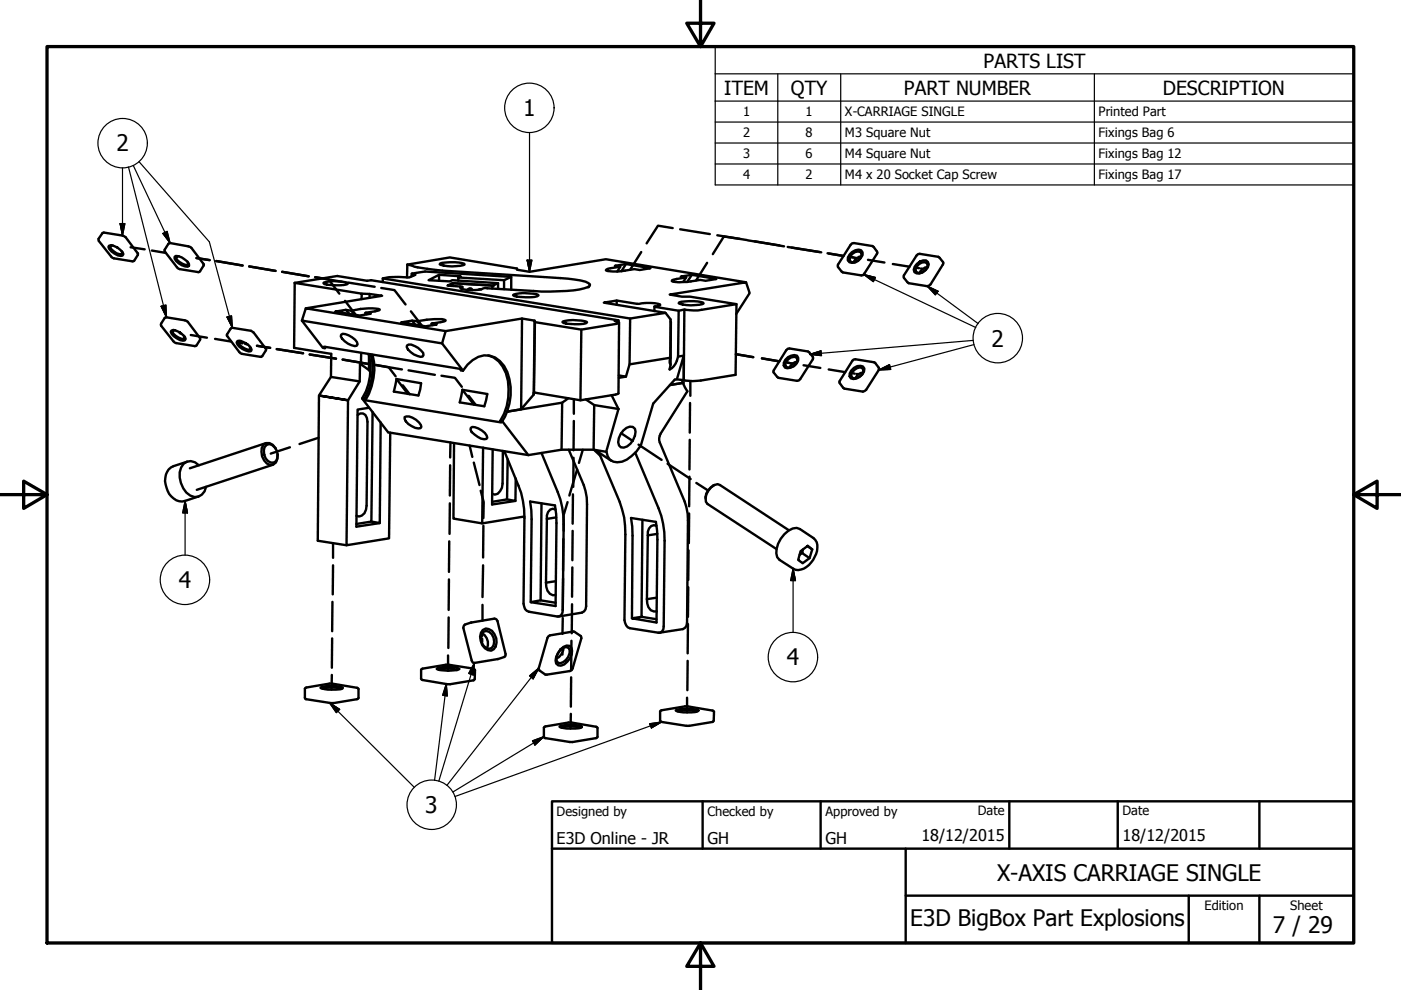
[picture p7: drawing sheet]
<svg xmlns="http://www.w3.org/2000/svg" width="297mm" height="210mm" viewBox="0 0 297 210" stroke-linecap="round" stroke-linejoin="round" font-family="sans-serif">
<!-- layer: Tweak Trail (ISO) -->
<g fill="none" stroke="#000" stroke-width=".51">
<path d="M27.7 52.4l3 .5M32.2 53.1l3 .5M41.7 54.7l2.7 .5M45.8 55.3l5.6 1M52.8 56.5l5.6 .9M59.8 57.6l5.7 1M66.8 58.8l5.7 .9M66.9 58.8l2.8 .4 2.2 3.1M73.9 59.9l5.5 .9M136 53.4l-2.4 3.8M142.6 48.4l-3.1-.5-2.4 3.7M144.2 48.6l6.3 1"/>
<path d="M149.9 55.7l-2.3 3.8M152.1 49.9l6.3 1M156.8 50.6l-3.3-.5-2.4 3.8M158.6 51l6.7 1M160 51.2l6.2 1M167 52.4l6.8 1M167.8 52.5l6.3 1M175.5 53.7l3.3 .6-3.1-.5M180.9 54.6l-.4-.1 .7 .1M181.2 54.6l.4 .1M181.7 54.7l.7 .1M184 55.1l3.5 .6"/>
<path d="M189.3 56l3.5 .6M194.5 56.8l.4 .1M195.3 56.9l.3 .1M38.1 70.6h.1M38.3 70.6l.1 .1M40.4 71l3.5 .6M45.6 71.9l3.4 .5M51 72.7l.4 .1M51.9 72.9l.6 .1-.2-.1M52.1 72.9h.1M54.5 73.3l2.8 .5M58.7 74l5.6 .9"/>
<path d="M65.7 75.2l5.5 .8M72.6 76.2l5.6 1M73.2 63.8l2.2 3M80.8 61.1l2.8 .4 2.4 3.1M85.2 78.3l-5.6-.9 2.8 .5 1.5 1.9M86.6 78.5l5.6 1M87.1 66l2.4 3.1M93.6 79.7l2.9 .4 1.4 1.9M156 75.1l3.7 .6M161.5 76l3.7 .6M167.3 76.9h-.4l.6 .1M167.6 77l.4 .1"/>
<path d="M168.1 77.1l.6 .1M170.4 77.4l3.5 .6M175.7 78.3l3.5 .6M180.9 79.2h.3M181.6 79.3h.4M61.5 94.8l-4.1 1.4M67.6 92.8l-4.1 1.3M85.4 81.7l1.5 1.9M95.4 98.7v6.4M95.5 93.8l-.1 3.2M99.4 83.9l1.4 1.9M99.6 94.5l.5 2.4"/>
<path d="M100.5 98.1l1.2 4.7M121.6 97.1l-.1 6.1M121.7 84.6v3.1M121.7 89.3l-.1 6.2M122.4 99.5l-1.7 5.6M123.6 95.3l-.9 2.8M131.7 91.9l2.5 1.6M135.4 94.3l4.9 3.2M141.5 98.3l4.9 3.3M146.2 93.3v6.2M146.3 85.4l-.1 6.3M146.4 80.8v3.1"/>
<path d="M70.6 115.2v3.1M70.6 119.9l-.1 6.1M95.2 114.8v6.5M95.4 106.7l-.1 6.5M101.9 104l.7 2.5-.1 3.3M102.4 119.9l-.1 6.7M102.5 111.5l-.1 6.7M119.4 114.3v6.6M120.3 106.5l-.8 2.7v3.4M121.4 112.6l-.1 6.2M121.5 104.8l-.1 6.2M146 116.7l-.1 6.3"/>
<path d="M146.1 108.9l-.1 6.3M146.2 101.1l-.1 6.3M147.6 102.4l2.5 1.6M70.4 135.4v6.2M70.5 127.6l-.1 6.2M95 139v3.2M95.1 130.9v6.5M95.2 122.8l-.1 6.5M102.2 134.2v.6M102.2 135.4v.7M102.3 128.2v3.4M119.3 137.4v.5"/>
<path d="M119.3 138.3v.5M119.3 131v3.4M119.4 122.7l-.1 6.7M121.2 135.9l-.1 6.2M121.3 128.1l-.1 6.2M121.3 120.3v6.2M145.9 132.3l-.1 6.2M145.9 124.5v6.3M70.4 143.1l-.1 3.1M121 151.4v3.1M121.1 143.6l-.1 6.2M145.7 147.9v3.1"/>
<path d="M145.8 140.1l-.1 6.2"/>
</g>
<!-- layer: Visible (ISO) -->
<g fill="none" stroke="#000" stroke-width=".51">
<path d="M21.7 49.4l.3-.1 4 .6 .6 .4 2.7 3.5-.9 1.5-.3 .1-4.3-.8-2.8-3.5-.1-.5zM23.1 52.1a2.96 2.96 0 0 1 2.9 1.3l.2 .5-.2 .3a3.2 3.2 0 0 1-3-1.8zM23.9 52l-.4 .1-.1 .3a2.73 2.73 0 0 0 2.4 1.5l.2-.3-.2-.4M35.9 51.5l4 .7 .7 .3 2.6 3.5-.8 1.5-.4 .2-4.2-.8-2.9-3.7zM37 54.5l.3-.2a3.4 3.4 0 0 1 2.8 1.7v.4l-.3 .2a3.4 3.4 0 0 1-2.8-1.8zM37.9 54.3l-.4 .1-.2 .2a2.73 2.73 0 0 0 2.5 1.6l.1-.3-.1-.4M62.5 60l-.1 13.8 7.8 1.2v4.9l-2.6 4-.2 30.8 6.1 .9M62.5 60l9-1.5 6.4 1 .8-.1 52.4 8.5v.3M62.5 60l14.2 2.3-.1 1.1M68.6 59.9a9.3 9.3 0 0 1 5.1 .1l.1 .1a8.6 8.6 0 0 1-5 .1l-.2-.2zM81.2 59l1.3-.2h4.2l1.4-.5-.8-.3 2.8-.4 18.3 1.1v2.7M81.2 59.8v-.8l52.4 8.5-.1 9.8-.8 2.6-1.5-.3"/>
<path d="M86.4 56.1l9-1.5 14.2 2.3v.3l2.7 .4 16.2-2.6 29.7 4.9-16.2 2.6 2.6 .4h1.7l9.8 1.6-8.1 1.3h-.9a7.9 7.9 0 0 0-3.2 .1l-5.2-.9 1.3-.3v-.1a12 12 0 0 0-4.9-.2l-4.4-.7-2.7 .5 13.1 2.1-7.5 1.2M86.4 56.1a29.8 29.8 0 0 0 7.4 1.3l26.7 1.7a9.5 9.5 0 0 1 4.6 1.2l-.1 .3a13.4 13.4 0 0 1-6.6 1.2h-3.6l-11.9-.7a8 8 0 0 1-5.2 .1l-.1-.1 .4-.3-3.1-.2 1-.6 8.6 .6 1.1-.6-9.7-.6-.5 .3-4.5-.3 2.2-1.1 4.6 .3-.5 .2 9.7 .6 1.5-.7M86.4 56.1l-.1 2.7M87.3 58l-.1 .6M87.6 58.2v.3M93.1 58.3v1.2M93.3 55.9l3.1-.3 1.6 .2 .4 .1 .1 .2a8.6 8.6 0 0 1-5.3-.1zM97.2 58.8v.7M106.9 59.4v1.9M128.5 57.2l.3-.2 2.7-.4-1.1-.2 2.3-.4 5.2 .9-2.3 .3-1.1-.1-3.6 .5-2.2-.2-.2-.1zM131.5 56.6l-.6 1M132.7 56l-.9 1.5"/>
<path d="M142.5 59.4l3-.6-1.2-.2 2.4-.3 5.2 .9-2.3 .3-1.1-.2-2.8 .5-1.7 .1-1.3-.2-.3-.1zM145.5 58.8l-.7 1M146.7 58.3l-1 1.4M158.2 59.9l.7 2.2-2.8 4.5M180.7 53.4l.7-.3 .7-.2 .5 .2 .3 .4a2.16 2.16 0 0 1-2.8 2.1l-.3-.4v-.6zM180.7 51.6l.3-.1 4 .7 1.1 1.4-3.1 4.7-.4 .1-3.9-.6-1-1.2v-.5zM180.7 53.8a1.23 1.23 0 0 1 2 0 1.92 1.92 0 0 1-2.1 1.8l-.4-.3-.1-.4 .2-.6zM182.6 54.3a2.49 2.49 0 0 0-1.6 1.3M194.3 54.2l.3-.3 .4-.1 3.9 .7 1.1 1.1-.1 .5-2.6 4.2-.3 .3-.4 .1-3.9-.7-1.1-1.1v-.5zM194.4 56a1.63 1.63 0 0 1 2.3-.5 1.72 1.72 0 0 1-1.1 2.3l-.7 .2-.6-.1-.4-.2-.2-.5 .2-.6zM194.4 56.5a1.7 1.7 0 0 1 2.1-.8 1.63 1.63 0 0 1-2 2.1l-.3-.3-.1-.4zM196.6 56.6a2.49 2.49 0 0 0-1.7 1.3"/>
<path d="M34.9 67.4l.4-.1 3.9 .6 .6 .3 2.7 3.5-.8 1.6-.4 .1-4.3-.8-2.8-3.5v-.5zM36.4 70.1a2.66 2.66 0 0 1 2.3 .9l.7 .9-.2 .3a3.2 3.2 0 0 1-3-1.9zM37.1 70l-.4 .1-.1 .2a2.73 2.73 0 0 0 2.4 1.6l.2-.3-.2-.4M49.1 69.5l4.1 .6 .6 .4 2.7 3.5-.9 1.5-.4 .2-4.2-.8-2.9-3.7zM50.4 72.3a3.2 3.2 0 0 1 2.9 1.8l-.1 .4a3.2 3.2 0 0 1-3-1.9zM51.1 72.3l-.4 .1-.2 .2a2.73 2.73 0 0 0 2.5 1.5l.1-.2-.1-.4M64 68l4.5 5.8h.4l-.2-.3 28.8 4.7 .2 .3 .5 .1M64.8 65.4l-.8 2.6 29.7 4.8M69 73.6l-.1 .2M70.2 79.9l6.1 1M71.1 66.1l2.2-.4 1.2 .2 3.6-.5h1.7l.7 .2-.4 .3-2.6 .4 1.1 .2-2.3 .4zM72.3 71a2.18 2.18 0 0 1 2.4 .5l1 1.1 .1 .4-.2 .3a3.7 3.7 0 0 1-3.3-2z"/>
<path d="M73.3 65.7l.7 .8M74.5 65.9l.6 .8M76.5 77.3l1.7 1.2M76.6 74.8l-.1 2.5h-.2v3.6l-2.5 4-.3 30.7 9-1.5 .2-22.4M76.7 62.3l4.3 .4-16.2 2.7 29.7 4.8 16.2-2.7 2.6 .5 .1 .3 9.9 1.6 7.8-1.3 .2-.2-.2-.2-.8-.2 .8-.1M77.5 66.3l.2 .3M78.2 75.1a12.3 12.3 0 0 1-1.4 9.4M78.2 78.5l.3 .5M78.2 75.3v3.2M78.4 62.3v.9M78.6 75.2a12.2 12.2 0 0 1-1.4 9.4M79 75.2a12.9 12.9 0 0 1-1.5 9.7"/>
<path d="M85 68.4l2.4-.4 1.1 .1 3.6-.4a3.7 3.7 0 0 1 2.4 .2l-.4 .3-2.6 .4 1.1 .2-2.4 .4zM86.3 73.3l.3-.2a4.1 4.1 0 0 1 3.1 1.7l.1 .5-.2 .3a3.6 3.6 0 0 1-3.4-2zM87.4 68l.6 .8M88.5 68.1l.7 .9M91.5 68.6l.2 .3M94.5 70.2l-.8 2.6 4.5 5.8M95.8 60.6l.1-.6 8.6 .6-.2 .6M98 60.9v.4M98.2 78.6a6.6 6.6 0 0 1 4.4-3.3 5.5 5.5 0 0 1 5.4 5.1 11.9 11.9 0 0 1-.5 6.9M99.1 61.5a.62 .62 0 0 1 1 0M102.1 61.3l-.6 .1M103.5 75.3a5.5 5.5 0 0 1 3.8 3.8 12.3 12.3 0 0 1-1.3 10.2"/>
<path d="M105.6 60v1.2M108.8 62.6a8.5 8.5 0 0 1 5.3-.1l.1 .1a9.1 9.1 0 0 1-5.2 .2zM110.7 67.5l-.2 19.3 2.7-3.1M113.3 68l-.1 15.7v-.5M113.4 68.3l-.2 14.9 9.9 1.7M119.3 68.2a9.3 9.3 0 0 1 5.1 0l.1 .2a8.5 8.5 0 0 1-5 .1l-.2-.2zM130.7 63.7v.9M131.3 68.4l-.2 15-.6 .3-7.4 1.2 .2-15M132.7 79.9l-1.5 .2M138.7 65v.9M141.1 66.3l1.1 1.4-.1 8.2M142.1 75.9l-8.6 1.4"/>
<path d="M142.2 68.1v9.3M143.9 65.9l-.1 9.7M144 64.1l3.1-.2 1.6 .1 .4 .2 .1 .2a8.6 8.6 0 0 1-5.3-.1zM145 75.4l-1.2 .2a3.7 3.7 0 0 1-1.8 2.7l.2-1a1.26 1.26 0 0 1-.1-1.4M145.1 65.6l-.1 15v-5.2l-1.5 5M156.1 64.5l-.1 15-8.2 1.2-.9 .1-3.8-.3-4.6 5.1-2.7 9a8.9 8.9 0 0 1-3.9 3.3 2.4 2.4 0 0 1-3.4-2.1l-2.6-.5h-6.8l-7.1 1.2-29.7-4.8-5.5-7.2 .4 .1M166.7 74.3l.3-.4h.4l3.9 .6 1 1.2v.5l-2.9 4.5h-.4l-4-.6-1-1.1 .1-.5zM167.1 75.7l1.3-.4 .6 .1a1.5 1.5 0 0 1-.7 2.2l-1.4 .5-.5-.2a1.5 1.5 0 0 1 .7-2.2zM167.1 76.2l.6-.4 1.1-.1a1.21 1.21 0 0 1-.6 1.9l-1.2 .3-.4-.2-.1-.4 .2-.6zM169 76.7a2.16 2.16 0 0 0-1.6 1.2M180.5 78.6a2.05 2.05 0 0 1 2.4-.9 1.43 1.43 0 0 1-.6 2.2l-.7 .3-.6 .2-.6-.2-.3-.4v-.6zM181 76.2h.4l3.9 .6 1 1.1v.6l-2.7 4.1-.7 .4-3.9-.6-1.1-1.4z"/>
<path d="M181.1 78.5l1.2-.6 .5 .1 .3 .4a1.92 1.92 0 0 1-2.1 1.8l-.4-.2-.1-.5 .2-.5zM183 79a1.87 1.87 0 0 0-1.6 1.2M39.7 97.9l-2.9 .9a3.4 3.4 0 0 0-1.5 4.6 3.4 3.4 0 0 0 3.9 2.8l2.9-.9M42.2 98.7a2.27 2.27 0 0 0-2.6-.8 2.27 2.27 0 0 0-1.5 2.2 4.8 4.8 0 0 0 3.1 5.3 2.37 2.37 0 0 0 2.5-2.2M56.4 94l-16.1 5.3M56.5 94.3a1.62 1.62 0 0 1 2.2 1.2 1.91 1.91 0 0 1-.7 2.6 2.05 2.05 0 0 1-2.1-2.6l.2-.7zM57.9 98.5l-16.2 5.4M58.5 95.2a1.78 1.78 0 0 0-2.6-.9 2.95 2.95 0 0 0 1.4 4.3 1.65 1.65 0 0 0 1.6-2.2v-.1M73.8 84.9l-6.2-1 6.2 1M75.8 88l.6-.3h.6l.5 .3 .3 .6 .1 .8-.2 17.8a2.04 2.04 0 0 1-1.6 2.3l-.5-.1M77.2 84.6l.3 .3 28.8 4.7-.3-.3M78.2 86.5l-2.4 .3-.2 24.9 4.9-.8"/>
<path d="M79 87.3l-.3 23.3-3.1 .5M80.7 89.6l-.2 21.3-1.8-.3M84.1 80.4l5.2 .9-.6 2.6-5.2-.9zM84.1 80.4l2.4 3.1M85.8 88.4a3.1 3.1 0 0 1 3.5 2.1l-.1 .3a3.6 3.6 0 0 1-3.4-2zM96.3 94l-.2 16 6.1 1M98 82.6l5.3 .9-.6 2.6-5.2-.8zM98 82.6l2.5 3.2M99.8 90.7a2.18 2.18 0 0 1 2.4 .6l.6 .5 .5 1a1.41 1.41 0 0 1-2-.2l-1.3-1-.2-.5zM102.4 94.9l-.2 16.1 9-1.5M104.5 95.3l-.2 11.7 5-.8M106 89.3h.5"/>
<path d="M106.5 89.3l5.5 7.2M106.6 95.6v6.9a2.3 2.3 0 0 1-1.7 2.4l-.6-.2M106.9 95.7l3 7.3a17.7 17.7 0 0 1 1.3 6.8l-.2 18.2a1.61 1.61 0 0 0 1.1 1.7l6.1 1a1.14 1.14 0 0 0 1.1-1.4l.2-18.1a17.7 17.7 0 0 0-1.3-6.9l-3.4-8.3M107.5 87.3l-1 2M107.6 97.4l-.1 8.5-3.2 .5M110.5 86.8l-3 .5M119.2 85.4l-.1 9.9M120.5 84.4l-1.3 1-11.7 1.9M120.6 95.3l3.2 7.5 .6 2.6-.1 23.2-.2 .6-.3 .4-.4 .3-5 .8M124.2 84.7l1.8 1.2 5.1 .8M125.9 95.3l1.4 1.3 4.1 9.8a16.8 16.8 0 0 1 1.2 6.9l-.2 18.2a1.81 1.81 0 0 0 1.1 1.7l6.1 .9a1.12 1.12 0 0 0 1.1-1.3l.2-18.1a17.7 17.7 0 0 0-1.3-6.9l-4.9-11.8M126 85.9l-.1 9.4"/>
<path d="M126.2 95.4l3.4 2.3M129.7 83.8l1.4 2.9M131.1 86.7l-2.6 9.1M132.1 91.3a1.57 1.57 0 0 1 2.5-.4 3.5 3.5 0 0 1-2.3 4l-.7-.1a2 2 0 0 1 0-2.8zM144.6 80.6l1.1 2.4-5.6 8.9a2.18 2.18 0 0 0-.2 1.9l5.3 12.5 .6 2.6 .1 1.5-.2 21.6-.2 .7-.3 .4-.4 .3-5 .7M144.8 81.2l-2.8 .4M109.3 101.4v4.8l-1.8-.3M114.8 106.7l-.2 20.6 3.2 .5M116 110l-.2 13.5M117.8 108l-.6-.1a1.75 1.75 0 0 0-1.2 2.1M117.9 109.7l-1.9 .3M136.2 110.2l-.2 20.6 3.2 .5"/>
<path d="M137.4 113.5l-.2 13.5M139.2 111.5a1.34 1.34 0 0 0-1.8 1.2v.8M139.4 113.2l-2 .3M151.4 102.8a3.1 3.1 0 0 0-1.8 2.9M166.3 113.3a2.76 2.76 0 0 1 3.3-1.1l2.9 1.9a2.99 2.99 0 0 1 .2 4 4.1 4.1 0 0 1-4 2.7l-3.4-2.1a2.85 2.85 0 0 1-.3-3.4l.5-1.1zM167.3 112.4l-14.6-9.6a2 2 0 0 0-2.5 1.2 2.3 2.3 0 0 0-.2 2.8l14.7 9.6M169.7 116.9l1.6-1.2 .9 .8-.6 1.8-1.4 1.1-1-.7zM170.1 117.3l-.6 .3M170.2 116.5l-.1 .8 1.5 1M171.2 115.8l1 .7M98.6 132.4l1.3-.4 4.9-.8 .5 .2 .2 .3 1.7 7.3-.3 .3-1.3 .4-5 .9-.4-.2-2-7.3zM102.2 134.3a2.52 2.52 0 0 1 1.1 3.1"/>
<path d="M102.4 133.6a1.71 1.71 0 0 1 2.4 .9 2.68 2.68 0 0 1-.1 3.1 1.71 1.71 0 0 1-2.5-.8 2.68 2.68 0 0 1 .2-3.2zM102.5 134a1.57 1.57 0 0 1 2.1 1.2 1.62 1.62 0 0 1-.9 2.4 2.26 2.26 0 0 1-1.2-3.6zM114.6 127.3l-2.1 .4 5.3 .8 .1-19.5-.2-1.8-5.3-.9 .3 3.8-.2 17.6M115.8 123.5a2.38 2.38 0 0 0 1.4 2.7l.6-.1M116.3 134.9l.3-.2 4.9-.8 1.6 .9 .2 .6-2.1 6.7-.4 .2-5.2 .7-1.4-1.1zM117.9 123.2l-2.1 .3M118.8 137.7l.7-.6 .6-.2h.7a2.01 2.01 0 0 1 0 2.7 2.34 2.34 0 0 1-2.4 1.5 1.78 1.78 0 0 1-.1-2.6zM118.8 137.8l.6-.5 .6-.1 .5 .1a2.21 2.21 0 0 1-1.2 3.1l-.6 .2-.5-.1a2.06 2.06 0 0 1 .6-2.7zM119.5 137.3a2.84 2.84 0 0 1-1.6 2.4M136 130.8l-2 .3 5.2 .9 .1-19.5-.2-1.8-5.3-.9 .3 3.8-.1 17.5M137.2 127a2.09 2.09 0 0 0 2.1 2.6M139.3 126.7l-2.1 .3"/>
<path d="M64.8 145.8l5-.9 5.9 .9 .3 .3v1.9l-.3 .2-5 .9-5.8-.9h-.2l-.1-.3v-1.9zM68.1 145.7l1.2-.2h1.9l1.5 .3a2.81 2.81 0 0 1-2.3 .4l-1.7-.1-.6-.1-.2-.2zM68.4 146l1.5-.2a4.3 4.3 0 0 1 2.4 .3M89.4 141.8l5.2-.9 5.8 .9 .3 .3-.1 1.9-.2 .2-5 .9-5.8-.9-.3-.3v-1.9zM92.6 141.8a2.88 2.88 0 0 1 2.3-.4 3.6 3.6 0 0 1 2.5 .4 7.8 7.8 0 0 1-4.8 0zM93 142l1.6-.2a4.2 4.2 0 0 1 2.3 .3M115.4 154.1l5.1-.9 5.9 .9 .3 .2v1.9l-.3 .3-5 .8-5.8-.8-.2-.1-.1-.2v-1.9zM118.6 154.1a7.6 7.6 0 0 1 4.8 0 2.81 2.81 0 0 1-2.3 .4h-1zM119.1 154.3l1.5-.3a4.3 4.3 0 0 1 2.3 .3M140.1 150.7l5.1-.9 5.9 .9 .3 .2-.1 1.9-.2 .3-5 .8-5.8-.8-.3-.3v-2zM143.3 150.7a3.9 3.9 0 0 1 2.3-.4h.9l1.6 .4a3.1 3.1 0 0 1-2.4 .3h-.9zM143.7 150.8l1.6-.2a4.2 4.2 0 0 1 2.3 .3"/>
</g>
<g fill="#000">
<circle cx="76.5" cy="77.3" r=".25"/>
<circle cx="95.9" cy="60" r=".25"/>
<circle cx="104.5" cy="60.6" r=".25"/>
<circle cx="124.7" cy="60.9" r=".25"/>
<circle cx="77.6" cy="83" r=".25"/>
<circle cx="107.5" cy="87.3" r=".25"/>
<circle cx="144.8" cy="81.2" r=".25"/>
</g>
<!-- layer: Border (ISO) -->
<g fill="none" stroke="#000" stroke-width=".25">
<path d="M151.6 15.7v-5.8h135.4v5.8M151.6 15.7h135.4v5.7M151.6 15.7v23.5h135.4v-17.8M164.9 15.7v23.5M178.2 15.7v23.5M232 15.7v23.5M26 35.6v14.3M27.2 35.4l8.1 31.9M28.3 35.1l7.8 16.4M29.5 34.3l14.9 17 4.9 18.2M112.3 28.1v29.5M151.6 21.4h135.4"/>
<path d="M151.6 25.9h135.4M151.6 30.3h135.4M151.6 34.8h135.4M25.5 47.4h1l-.5 2.5zM34.5 49.5l.9-.4 .7 2.4zM111.8 55.2h1l-.5 2.4zM183.1 58.2l2.5 .6-.4 .9zM183.1 58.2l23.8 11.2M34.2 64.9l1-.2 .1 2.6zM48.1 67.2l1-.2 .2 2.5zM171.6 75.2l2.5-.8 .1 1zM186.3 78.5l2.3-1.2 .2 1z"/>
<path d="M196.6 60.7l2.3 1.1-.6 .7zM196.6 60.7l10.8 7.9M206.4 72.2l-34.8 3M206.5 73.1l-20.2 5.4M39.2 106.2l.6 2.5h-1.1zM39.2 106.2v11.5M168.1 120.6l.6 2.5h-1.1zM168.1 120.6v13.5M173.4 139.3a5.2 5.2 0 0 0-7.7-4.6 5.2 5.2 0 0 0-.7 8.9 5.2 5.2 0 0 0 8.3-3.4l.1-.9M69.8 149l2.2 1.4-.7 .7zM69.8 149l18 17.9M94.6 145l.2 2.5-.9-.1z"/>
<path d="M94.6 145l-2.5 20.5M100.6 140.6l-.3 2.5-.9-.3zM100.6 140.6l-7.6 25M112.3 143.3l1.9-1.7-1.2 2.3zM112.9 157.1l2.4-.9-1.9 1.8zM114.2 141.6l-19.5 24.9M115.3 156.2l-19.3 11.7M137.7 153.5l2.6-.4-2.2 1.2zM140.3 153.1l-43.8 15.8"/>
<circle cx="26" cy="30.4" r="5.2"/>
<circle cx="112.2" cy="22.9" r="5.2"/>
<circle cx="211.5" cy="71.7" r="5.2"/>
<circle cx="39.2" cy="122.9" r="5.2"/>
<circle cx="91.5" cy="170.6" r="5.2"/>
</g>
<!-- layer: Symbol (ISO) -->
<path d="M148.5 -.1v10l-2.9-5h5.8l-2.9 5M10 9.9h277v190h-277zM0 104.9h10l-5-2.9v5.8l5-2.9M287 104.9l5 2.9v-5.8l-5 2.9h10M148.5 199.9l2.9 5h-5.8l2.9-5v10" fill="none" stroke="#000" stroke-width=".7"/>
<!-- layer: Title (ISO) -->
<path d="M117 169.9h170v30h-170zM117 179.9h170M149 169.9v10M174 169.9v10M192 179.9v20M214 169.9v10M237 169.9v10M267 169.9v10M192 189.9h95M252 189.9v10M267 189.9v10" fill="none" stroke="#000" stroke-width=".51"/>
<!-- layer: Border (ISO) -->
<g fill="#000" stroke="#000" stroke-width=".25">
<path d="M25.5 47.4l.5 2.5zM25.5 47.4h1l-.5 2.5zM34.5 49.5l1.6 2zM34.5 49.5l.9-.4 .7 2.4zM111.8 55.2l.5 2.4zM111.8 55.2h1l-.5 2.4zM183.1 58.2l2.5 .6zM183.1 58.2l2.5 .6-.4 .9zM34.2 64.9l1.1 2.4zM34.2 64.9l1-.2 .1 2.6zM48.1 67.2l1.2 2.3zM48.1 67.2l1-.2 .2 2.5z"/>
<path d="M171.6 75.2l2.5-.8zM171.6 75.2l2.5-.8 .1 1zM186.3 78.5l2.3-1.2zM186.3 78.5l2.3-1.2 .2 1zM196.6 60.7l2.3 1.1zM196.6 60.7l2.3 1.1-.6 .7zM39.2 106.2l.6 2.5zM39.2 106.2l.6 2.5h-1.1zM168.1 120.6l.6 2.5zM168.1 120.6l.6 2.5h-1.1zM69.8 149l2.2 1.4zM69.8 149l2.2 1.4-.7 .7z"/>
<path d="M94.6 145l.2 2.5zM94.6 145l.2 2.5-.9-.1zM100.6 140.6l-.3 2.5zM100.6 140.6l-.3 2.5-.9-.3zM114.2 141.6l-1.2 2.3zM112.3 143.3l1.9-1.7-1.2 2.3zM113.4 158l1.9-1.8zM112.9 157.1l2.4-.9-1.9 1.8zM138.1 154.3l2.2-1.2zM137.7 153.5l2.6-.4-2.2 1.2z"/>
</g>
<g font-size="4.8">
<text x="110.9" y="24.6">1</text>
<text x="24.7" y="32.1">2</text>
<text x="210.2" y="73.5">2</text>
<text x="37.9" y="124.7">4</text>
<text x="166.8" y="141.1">4</text>
<text x="90.2" y="172.4">3</text>
<text x="211.4" y="186.7">X-AXIS CARRIAGE SINGLE</text>
<text x="193" y="196.3">E3D BigBox Part Explosions</text>
<text x="269.9" y="197.8">7 / 29</text>
</g>
<g font-size="4.1">
<text x="208.5" y="14.3">PARTS LIST</text>
<text x="153.5" y="20">ITEM</text>
<text x="167.7" y="20.1">QTY</text>
<text x="191.6" y="20">PART NUMBER</text>
<text x="246.6" y="20.1">DESCRIPTION</text>
</g>
<g font-size="3.4">
<text x="118" y="178.9">E3D Online - JR</text>
<text x="150" y="178.9">GH</text>
<text x="175" y="178.9">GH</text>
<text x="195.4" y="178.3">18/12/2015</text>
<text x="238" y="178.3">18/12/2015</text>
</g>
<g font-size="2.7">
<text x="157.5" y="24.7">1</text>
<text x="157.5" y="29.1">2</text>
<text x="170.8" y="24.7">1</text>
<text x="170.8" y="29.1">8</text>
<text x="179.1" y="24.7">X-CARRIAGE SINGLE</text>
<text x="179.1" y="29.1">M3 Square Nut</text>
<text x="232.9" y="24.7">Printed Part</text>
<text x="232.9" y="29.1">Fixings Bag 6</text>
<text x="157.5" y="33.6">3</text>
<text x="170.8" y="33.6">6</text>
<text x="179.1" y="33.6">M4 Square Nut</text>
<text x="232.9" y="33.6">Fixings Bag 12</text>
<text x="157.5" y="37.9">4</text>
<text x="170.8" y="38">2</text>
<text x="179.1" y="38">M4 x 20 Socket Cap Screw</text>
<text x="232.9" y="38">Fixings Bag 17</text>
<text x="118" y="173">Designed by</text>
<text x="150" y="173">Checked by</text>
<text x="175" y="173">Approved by</text>
<text x="207.3" y="172.9">Date</text>
<text x="238" y="172.9">Date</text>
<text x="255.4" y="193">Edition</text>
<text x="273.6" y="193">Sheet</text>
</g>
</svg>
